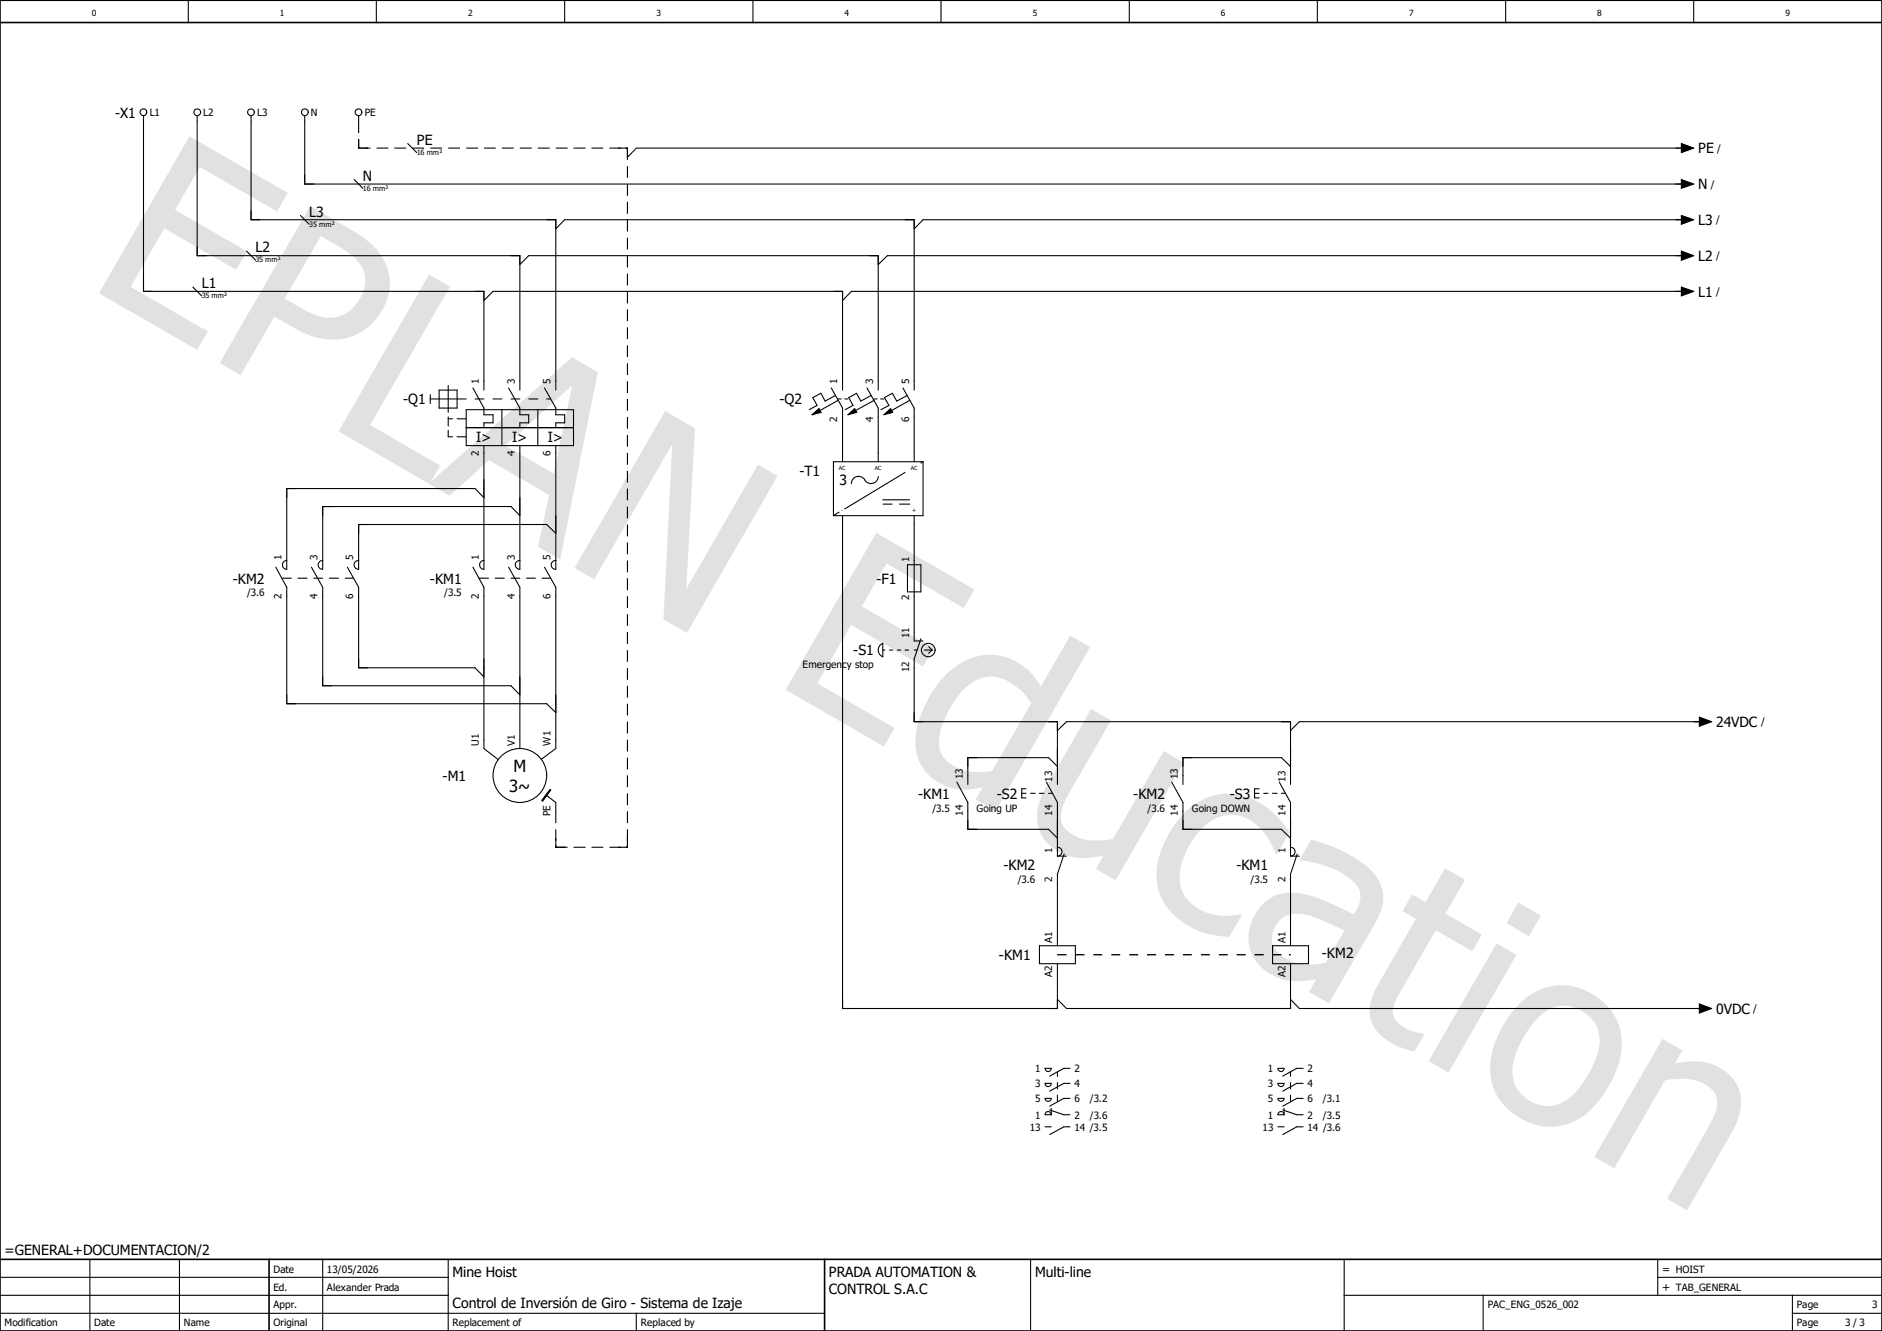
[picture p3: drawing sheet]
<svg xmlns="http://www.w3.org/2000/svg" width="297mm" height="210mm" viewBox="0 0 297 210" stroke-linecap="round" stroke-linejoin="round" font-family="sans-serif">
<path d="M210.1 -.1l-210.1 210.2M0 160.4l70.2 49.6M0 210v.1" fill="none" stroke="#fff" stroke-width=".16"/>
<g fill="none" stroke="#000" stroke-width=".17">
<path d="M29.7 0v3.6M59.4 0v3.6M89.1 0v3.6M118.8 0v3.6M148.5 0v3.6M178.2 0v3.6M207.9 0v3.6M237.6 0v3.6M267.3 0v3.6M14.2 198.7v11.3M28.3 198.7v11.3M50.9 198.7v11.3"/>
<path d="M70.7 198.7v11.3M162.6 198.7v11.3M212.1 198.7v11.3M261.6 198.7v5.7M0 207.2h130.1M0 204.4h70.7M0 201.5h70.7M100.4 207.2v2.8M212.1 204.4h84.9M234.1 204.4v5.6M261.6 201.5h35.4M282.9 207.2h14.1"/>
<path d="M282.9 204.4v5.6"/>
</g>
<path d="M0 3.6h297M0 0h297v210h-297zM0 198.7h297M42.5 198.7v11.3M130.1 198.7v11.3" fill="none" stroke="#000" stroke-width=".25"/>
<path d="M29.9 21.5l15.5 9-1.7 2.9-12.2-7.1-3.9 6.8 11.4 6.6-1.7 2.9-11.4-6.6-5.3 9.3 12.2 7-1.7 2.9-15.5-8.9zM49 32.5l6.2 3.6a12.1 12.1 0 0 1 5.8 5.9 8.4 8.4 0 0 1-2.2 8.9 9.4 9.4 0 0 1-11.2 1.4l-4.3-2.3-5.3 9.2-3.3-1.9zM50.6 37.3l-5.7 9.8 2.3 1.3a8.8 8.8 0 0 0 5.6 1.7 6.1 6.1 0 0 0 4.7-6.9 7.2 7.2 0 0 0-3.6-4.1zM67.7 43.3l3.3 1.9-12.6 21.9 11.1 6.3-1.7 3-14.4-8.3zM67.6 76.3l22.7-19.9 4 2.3-5.9 29.6-3.5-2 1.8-8.2-9.5-5.5-6.2 5.6zM79.7 70.3l7.7 4.4 2.9-13.9zM105 64.9l4.7 2.7-1.4 25.3 11.3-19.6 3.1 1.8-14.3 24.8-3.7-2.2 1.4-27.6-12.3 21.3-3.1-1.8zM138.3 84.1l15.5 8.9-1.7 2.9-12.2-7-3.9 6.8 11.3 6.5-1.6 2.9-11.4-6.5-5.3 9.2 12.2 7.1-1.7 2.9-15.5-9zM149.4 106.4a9.3 9.3 0 0 1 9.9-2.5 9.8 9.8 0 0 1 5 4.4l4.6-8 3.1 1.8-14.9 25.9-3.1-1.8 1.1-1.9a8.7 8.7 0 0 1-9.1-2.7 8.4 8.4 0 0 1-1-8 18.7 18.7 0 0 1 4.4-7.2zM152.1 108.8a14 14 0 0 0-3.9 8.4 4.8 4.8 0 0 0 4.1 4.4 10.4 10.4 0 0 0 4.3 0l6.2-10.7a9.3 9.3 0 0 0-5.7-4.1 5.9 5.9 0 0 0-5 2zM172.2 111.9l3.1 1.8-6.4 11.1a8.6 8.6 0 0 0-1.5 4.4 4 4 0 0 0 3 3 10.8 10.8 0 0 0 5.2 .2l8.1-13.9 3.1 1.8-10.7 18.6-3.2-1.8 1.2-2.1a9.5 9.5 0 0 1-7.1-.7 6.3 6.3 0 0 1-2.9-8l1.1-2.4zM186.7 128.5a9.4 9.4 0 0 1 12.7-1.5 14.8 14.8 0 0 1 4.1 4.3l-2 3.5-.2-.1a9.9 9.9 0 0 0-4.8-5.7 6.1 6.1 0 0 0-7.2 2.1 12 12 0 0 0-3.1 7.5 6.1 6.1 0 0 0 5.1 5.7 10.3 10.3 0 0 0 4.5 0l.2 .1-2 3.5a12.3 12.3 0 0 1-10.6-6 10 10 0 0 1 .4-9.1l1.6-2.7zM201.9 145.2a3.6 3.6 0 0 0-.3 5 7.5 7.5 0 0 0 7.1 1.8l.5-.1 3-5.1-2.4-1.1a10.6 10.6 0 0 0-6-1.5 3.1 3.1 0 0 0-1.9 1zM206.9 132.5a20.8 20.8 0 0 1 9.9 5.3 6 6 0 0 1 .6 7.3l-7.7 13.2-3.1-1.8 1.1-2a10 10 0 0 1-7.9-1.2 6.7 6.7 0 0 1-1.1-9.9 6.4 6.4 0 0 1 7-2.3 36.2 36.2 0 0 1 7.9 3.2 4.3 4.3 0 0 0 .9-3.8 7.3 7.3 0 0 0-3.8-3.3 22.3 22.3 0 0 0-5.6-1.5zM222.9 141.1l2.1 1.2 3.1-5.3 3.1 1.8-3.1 5.4 5.8 3.3-1.5 2.6-5.8-3.3-5.1 8.9a10.4 10.4 0 0 0-1.7 3.8 2.96 2.96 0 0 0 2 2.7 7.7 7.7 0 0 0 2.8 .9l.2 .1-1.6 2.8-1.2-.4a9.5 9.5 0 0 1-5.2-3.6 5.6 5.6 0 0 1-.1-5.2l.8-1.5 6-10.3-2.2-1.3zM236.2 148.8l3.1 1.8-10.7 18.6-3.1-1.8zM239.6 142.4l3.6 2.1-1.9 3.2-3.6-2zM239.5 158.6a9.2 9.2 0 0 1 13.2-.7 9.2 9.2 0 0 1 2.5 10.8 15.8 15.8 0 0 1-6.3 8 9 9 0 0 1-9.8-.8 9 9 0 0 1-3.4-10.6 18.1 18.1 0 0 1 3.8-6.7zM242.6 160.7a15.1 15.1 0 0 0-3.9 7.7 5.6 5.6 0 0 0 3.4 5.6 5.6 5.6 0 0 0 6.4-1.5 15.5 15.5 0 0 0 3.9-7.7 5.6 5.6 0 0 0-6.9-5.9 6.3 6.3 0 0 0-2.9 1.8zM262.4 163.9l3.1 1.9-1.2 2a9.5 9.5 0 0 1 7.8 1.1 6.2 6.2 0 0 1 2.2 7.5l-1.1 2.5-7 12.1-3.1-1.9 6.1-10.5a11.7 11.7 0 0 0 1.8-4.5 3.6 3.6 0 0 0-2.5-3.3 9.8 9.8 0 0 0-5.7-.3l-8 13.8-3.2-1.8z" fill="#e1e1e1"/>
<g fill="none" stroke="#000" stroke-width=".17">
<path d="M22.6 18.2v27.8h53.8v15.6M31.1 18.2v22.1h50.9v21.3M39.6 18.2v16.5h48.1v26.9M48.1 18.2v10.8h217.8M56.6 18.2v.9M38.9 39.6l1.4 1.5M47.4 34l1.4 1.4M55.9 28.3l1.4 1.4M64.3 22.6l1.5 1.5M87.7 36.1l1.4-1.4h55.2v26.9M100.4 23.4h165.5M265.3 28.3l2 .7-2 .7z"/>
<path d="M265.3 22.6l2 .8-2 .7zM265.3 34l2 .7-2 .7zM265.3 39.6l2 .7-2 .8zM265.9 34.7h-120.2l-1.4 1.4M30.4 45.3l1.4 1.4M76.4 47.4l1.4-1.4h55.2v15.6M82 41.7l1.4-1.4h55.2v21.3M265.3 45.3l2 .7-2 .7zM265.9 46h-131.5l-1.4 1.4M265.9 40.3h-125.9l-1.4 1.4M67.9 62.9h5.7M67.9 62.3v1.4"/>
<path d="M69.3 61.6h2.8v2.8h-2.8zM70.7 66.1h.7M70.7 67.9v1h.7M70.7 60.8v4.3M70.7 65.8v1.4M72.1 66.1h1.5M72.1 68.9h1.5M73.6 64.6h16.9v5.7h-16.9zM73.6 67.5h16.9M74.6 61.2l1.8 3.2v1h1.4v1.3h-1.4v.8M75 62.9h1.4M76.4 70.3v19.5a.7 .7 0 0 1-.7-.7 .7 .7 0 0 1 .7-.7"/>
<path d="M76.4 78.5l-1.4-1.4h-29.7v12.7a.7 .7 0 0 1-.7-.7 .7 .7 0 0 1 .7-.7M77.8 62.9h1.4M79.2 64.6v5.7M80.3 61.2l1.7 3.2v1h1.4v1.3h-1.4v.8M80.6 62.9h1.4M82 70.3v19.5a.7 .7 0 0 1-.7-.7 .7 .7 0 0 1 .7-.7M83.4 62.9h1.5M84.9 64.6v5.7M85.9 61.2l1.8 3.2v1h1.4v1.3h-1.4v.8M86.3 62.9h.6M87.7 70.3v19.5a.7 .7 0 0 1-.7-.7 .7 .7 0 0 1 .7-.7M128.1 65.4l1.1-.9 .4 .6z"/>
<path d="M131.2 61.2l1.8 3.2v8.5M131.9 62.4l-1.7 .9-.7-1.2-1.2 .6 .6 1.3-1.2 .6M132.2 62.9h.6M132.3 63.2l-2.9 1.6M133.3 62.9h.5M133.8 65.4l1.1-.9 .3 .6zM136.8 61.2l1.8 3.2v8.5M137.5 62.4l-1.7 .9-.6-1.2-1.3 .6 .7 1.3-1.2 .6M137.9 62.9h.5M138 63.2l-3 1.6M138.6 75.2a1.14 1.14 0 0 1-.9 1.1 1.14 1.14 0 0 1-1.2-.6 1.13 1.13 0 0 0-1.3-.5 1.13 1.13 0 0 0-.8 1.1M139 62.9h.5"/>
<path d="M139.3 78.9h4.3M139.3 79.5h1.5M139.5 65.4l1-.9 .4 .6zM142 79.5h1.6M142.5 61.2l1.8 3.2v8.5M142.8 74.5l-9.5 5.8M143.2 62.4l-1.7 .9-.7-1.2-1.2 .6 .7 1.3-1.3 .6M143.6 63.2l-2.9 1.6M145.7 72.9v8.5h-14.2M145.7 72.9h-14.2v8.5M145.7 72.9l-.4 .2M43.5 89.5l1.8 3.2v18.3h41l1.4 1.4"/>
<path d="M44.5 91.2h1.5M47 91.2h1.5M49.1 89.5l1.8 3.2v15.5h29.7l1.4 1.4M49.5 91.2h1.4M52 91.2h1.4M54.5 91.2h1.3M54.8 89.5l1.8 3.2v12.7h18.4l1.4 1.4M74.6 89.5l1.8 3.2v25.4l2.2 1.7M75.6 91.2h1.5M78.1 91.2h1.5M80.3 89.5l1.7 3.2v25.4M80.6 91.2h1.4"/>
<path d="M82 81.4l-1.4-1.5h-29.7v9.9a.7 .7 0 0 1-.7-.7 .7 .7 0 0 1 .7-.7M83.1 91.2h1.4M85.6 91.2h1.3M85.9 89.5l1.8 3.2v25.4l-2.3 1.7M87.7 84.2l-1.4-1.4h-29.7v7a.7 .7 0 0 1-.7-.7 .7 .7 0 0 1 .7-.7M132.4 80.8l-.9 .6M133 81.4v77.7h33.9v-7M143.2 89.1h2.1v4.3h-2.1zM144.3 81.4v19.7h1.4M139 101.7l.3-.2v2.1a1.15 1.15 0 0 1-.3-1.9zM139.3 102.6h.4M140.4 102.6h.5"/>
<path d="M141.6 102.6h.6M142.8 102.6h.6M144.3 102.6h.4M145.3 100.8l-1 3.2v9.9h22.6v9.9M145.9 102.6h1.2M146.6 102l.5 .6M147.1 102.6l-.5 .5M166.9 115.3l1.4-1.4h35.4v9.9M268.2 113.2l1.9 .7-1.9 .7zM268.7 113.9h-63.6l-1.4 1.4M86.1 125.4l1.6 1.2v1.4M86.8 124.6l.1 .1-1.3 1.7-.1-.1z"/>
<path d="M151 123.4l1.7 3.2v4.3h12.8l1.4 1.3M161.2 125.2h.7M161.9 124.5h-.7v1.4h.7M162.6 125.2h.8M164 125.2h.8M165.1 123.4l1.8 3.2v8.5M165.5 125.2h.6M166.9 120.9l-1.4-1.4h-12.8v4.3M166.9 135.1h1.4M166.9 133.7a.7 .7 0 0 1 .7 .7 .7 .7 0 0 1-.7 .7M167.9 134.7l-1 3.2v11.3M184.9 123.4l1.8 3.2v4.3h15.5l1.5 1.3"/>
<path d="M198 125.2h.7M198.7 124.5h-.7v1.4h.7M199.4 125.2h.7M200.8 125.2h.7M201.9 123.4l1.8 3.2v8.5M202.2 125.2h.7M203.7 120.9l-1.5-1.4h-15.5v4.3M203.7 135.1h1.4M203.7 133.7a.7 .7 0 0 1 .7 .7 .7 .7 0 0 1-.7 .7M204.7 134.7l-1 3.2v11.3M164 149.2h5.7v2.9h-5.7zM200.8 149.2h5.7v2.9h-5.7z"/>
<path d="M203.7 152.1v7h-35.4l-1.4-1.4M203.7 157.7l1.4 1.4h63.6M268.2 158.4l1.9 .7-1.9 .8zM164.9 173.3h1a.49 .49 0 0 1-.5 .5 .49 .49 0 0 1-.5-.5zM164.9 170.9h1a.49 .49 0 0 1-.5 .6 .49 .49 0 0 1-.5-.6zM164.9 168.6h1a.49 .49 0 0 1-.5 .5 .49 .49 0 0 1-.5-.5zM164.9 177.8h1M165.2 175.5a.49 .49 0 0 1 .7 .4h-1zM165.7 175.1l2.2 .8h1M165.9 174.9v1M166.9 169.1v.7M166.9 170.8v1"/>
<path d="M166.9 172.8v1M168.9 173.3h-1l-2.2 1.2M168.9 170.9h-1l-2.2 1.3M168.9 168.6h-1l-2.2 1.2M168.9 177.8h-1l-2.2 1.2M201.7 173.3h.9a.49 .49 0 0 1-.4 .5 .49 .49 0 0 1-.5-.5zM201.7 170.9h.9a.49 .49 0 0 1-.4 .6 .49 .49 0 0 1-.5-.6zM201.7 168.6h.9a.49 .49 0 0 1-.4 .5 .49 .49 0 0 1-.5-.5zM201.7 177.8h.9M201.7 175.6a.49 .49 0 0 1 .6-.2 .49 .49 0 0 1 .3 .5h-.9zM202.4 175.1l2.2 .8h1.1M202.6 174.9v1"/>
<path d="M203.7 169.1v.7M203.7 170.8v1M203.7 172.8v1M205.7 173.3h-1.1l-2.2 1.2M205.7 170.9h-1.1l-2.2 1.3M205.7 168.6h-1.1l-2.2 1.2M205.7 177.8h-1.1l-2.2 1.2"/>
<circle cx="22.6" cy="17.7" r=".53"/>
<circle cx="31.1" cy="17.7" r=".54"/>
<circle cx="39.6" cy="17.7" r=".53"/>
<circle cx="48.1" cy="17.7" r=".54"/>
<circle cx="56.6" cy="17.7" r=".53"/>
<circle cx="146.5" cy="102.6" r="1.06"/>
<circle cx="82" cy="122.4" r="4.2"/>
</g>
<g fill="#000">
<path d="M56.5 23.1h.2l-.1 .4zM56.6 21.8l.1 .2v1.4l-.1 .1-.1-.1zM56.6 23.3h1.4l.1 .1-.1 .1h-1.4l-.1-.1zM57.7 23.3l.4 .1-.4 .1zM97.6 23.3h1.4l.1 .1-.1 .1h-1.4l-.1-.1zM98.8 23.3l.3 .1-.3 .1zM99 23.3l.1 .1v1.4h-.1h-.1v-1.4zM98.9 24.5h.2l-.1 .3zM99.1 24.5l.2 .1-.4 .2zM100.4 23.3l.1 .1-1.3 1.4-.1-.2zM265.3 28.3l2 .7-2 .7zM265.3 34l2 .7-2 .7z"/>
<path d="M265.3 39.6l2 .7-2 .8zM265.3 22.6l2 .8-2 .7zM265.3 45.3l2 .7-2 .7zM128.1 65.4l1.1-.9 .4 .6zM133.8 65.4l1.1-.9 .3 .6zM139.5 65.4l1-.9 .4 .6zM268.2 113.2l1.9 .7-1.9 .7zM86.8 124.6l.1 .1-1.3 1.7-.1-.1zM87.6 133.4h.2l-.1 .4zM87.7 132.2h.1v1.5l-.1 .1-.1-.1v-1.5zM87.7 133.6h1.4l.1 .1-.1 .1h-1.4l-.1-.1zM88.9 133.6l.3 .1-.3 .1z"/>
<path d="M97.6 133.6h1.4l.1 .1-.1 .1h-1.4l-.1-.1zM98.8 133.6l.3 .1-.3 .1zM98.9 133.4h.2l-.1 .4zM99 132.2h.1v1.5l-.1 .1-.1-.1v-1.5zM203.4 150.5l.4 .1-.1 .1h-.3zM268.2 158.4l1.9 .7-1.9 .8z"/>
<path d="M56.5 19.1v1.9h.2v-1.9l-.1-.1zM56.5 22v1.4l.1 .1 .1-.1v-1.4z"/>
<path d="M56.6 23.3l-.1 .1 .1 .1h1.9v-.2zM59.4 23.3v.2h1.9v-.2zM62.2 23.3v.2h1.9v-.2zM65.1 23.3v.2h1.8v-.2zM67.9 23.3v.2h1.9v-.2zM70.7 23.3v.2h1.9v-.2zM73.6 23.3v.2h1.8v-.2zM76.4 23.3v.2h1.8v-.2zM79.2 23.3v.2h1.9v-.2zM82 23.3v.2h1.9v-.2zM84.9 23.3v.2h1.8v-.2zM87.7 23.3v.2h1.9v-.2zM90.5 23.3v.2h1.9v-.2zM93.3 23.3v.2h1.9v-.2zM96.2 23.3v.2h1.8v-.2z"/>
<path d="M98.9 23.4v1.8h.2v-1.8l-.1-.1zM98.9 26.2v1.9h.2v-1.9zM98.9 29v1.9h.2v-1.9zM98.9 31.8v1.9h.2v-1.9z"/>
<path d="M98.9 34.7v1.8h.2v-1.8zM98.9 37.5v1.9h.2v-1.9zM98.9 40.3v1.9h.2v-1.9zM98.9 43.2v1.8h.2v-1.8z"/>
<path d="M98.9 46v1.9h.2v-1.9zM98.9 48.8v1.9h.2v-1.9zM98.9 51.6v1.9h.2v-1.9zM98.9 54.5v1.8h.2v-1.8z"/>
<path d="M98.9 57.3v1.9h.2v-1.9zM98.9 60.2v1.8h.2v-1.8zM98.9 62.9v1.9h.2v-1.9zM98.9 65.8v1.8h.2v-1.8z"/>
<path d="M98.9 68.6v1.9h.2v-1.9zM98.9 71.5v1.8h.2v-1.8zM98.9 74.3v1.9h.2v-1.9zM98.9 77.1v1.9h.2v-1.9z"/>
<path d="M98.9 79.9v1.9h.2v-1.9zM98.9 82.8v1.8h.2v-1.8zM98.9 85.6v1.9h.2v-1.9zM98.9 88.4v1.9h.2v-1.9z"/>
<path d="M98.9 91.2v1.9h.2v-1.9zM98.9 94.1v1.8h.2v-1.8zM98.9 96.9v1.9h.2v-1.9zM98.9 99.7v1.9h.2v-1.9z"/>
<path d="M98.9 102.6v1.8h.2v-1.8zM98.9 105.4v1.9h.2v-1.9zM98.9 108.2v1.9h.2v-1.9zM98.9 111v1.9h.2v-1.9zM98.9 113.9v1.8h.2v-1.8zM98.9 116.7v1.9h.2v-1.9zM98.9 119.5v1.9h.2v-1.9zM98.9 122.3v1.9h.2v-1.9zM98.9 125.2v1.8h.2v-1.8zM98.9 128v1.9h.2v-1.9zM98.9 130.9v1.8h.2v-1.8z"/>
<path d="M87.6 128v1.9h.2v-1.9l-.1-.1zM87.6 130.9v1.8h.2v-1.8z"/>
<path d="M87.6 133.7l.1 .1h1.9v-.2h-1.9zM90.5 133.6v.2h1.9v-.2zM93.3 133.6v.2h1.9v-.2zM96.2 133.6v.2h1.8v-.2z"/>
<path d="M166.9 150.5l-.1 .1 .1 .1h1.4v-.2zM169.7 150.5v.2h1.5v-.2zM172.6 150.5v.2h1.3v-.2zM175.4 150.5v.2h1.4v-.2zM178.2 150.5v.2h1.4v-.2zM181 150.5v.2h1.5v-.2zM183.9 150.5v.2h1.4v-.2zM186.7 150.5v.2h1.4v-.2zM189.5 150.5v.2h1.4v-.2zM192.4 150.5v.2h1.4v-.2zM195.2 150.5v.2h1.4v-.2zM198 150.5v.2h1.4v-.2zM200.8 150.5v.2h1.4v-.2z"/>
</g>
<g font-size="2.6">
<text x="80.3" y="125">3~</text>
<text x="81" y="121.8">M</text>
</g>
<g font-size="2.2">
<text x="18.2" y="18.5">-X1</text>
<text x="65.8" y="22.9">PE</text>
<text x="57.3" y="28.5">N</text>
<text x="268" y="29.8">N</text>
<text x="268" y="24.2">PE</text>
<text x="48.8" y="34.2">L3</text>
<text x="268" y="35.5">L3</text>
<text x="40.3" y="39.8">L2</text>
<text x="268" y="41.1">L2</text>
<text x="31.8" y="45.5">L1</text>
<text x="268" y="46.8">L1</text>
<text x="63.6" y="63.8">-Q1</text>
<text x="123" y="63.8">-Q2</text>
<text x="75.1" y="69.7">I&gt;</text>
<text x="80.8" y="69.7">I&gt;</text>
<text x="86.4" y="69.7">I&gt;</text>
<text x="126.2" y="75.1">-T1</text>
<text x="132.5" y="76.6">3</text>
<text x="36.7" y="92.1">-KM2</text>
<text x="67.9" y="92.1">-KM1</text>
<text x="138.3" y="92.1">-F1</text>
<text x="134.7" y="103.4">-S1</text>
<text x="270.8" y="114.7">24VDC</text>
<text x="69.8" y="123.2">-M1</text>
<text x="144.9" y="126">-KM1</text>
<text x="157.3" y="126">-S2</text>
<text x="178.9" y="126">-KM2</text>
<text x="194.1" y="126">-S3</text>
<text x="158.4" y="137.3">-KM2</text>
<text x="195.1" y="137.3">-KM1</text>
<text x="157.6" y="151.5">-KM1</text>
<text x="208.6" y="151.1">-KM2</text>
<text x="270.8" y="160">0VDC</text>
<text x=".7" y="198">=GENERAL+DOCUMENTACION/2</text>
<text x="71.4" y="201.5">Mine Hoist</text>
<text x="130.8" y="201.5">PRADA AUTOMATION &amp;</text>
<text x="163.4" y="201.5">Multi-line</text>
<text x="71.4" y="206.5">Control de Inversión de Giro - Sistema de Izaje</text>
<text x="130.8" y="204.2">CONTROL S.A.C</text>
</g>
<g font-size="1.8">
<text x="262.3" y="203.7">+ TAB_GENERAL</text>
<text x="262.3" y="200.8">= HOIST</text>
</g>
<g font-size="1.6">
<text x="23.6" y="18.3">L1</text>
<text x="32.1" y="18.3">L2</text>
<text x="40.6" y="18.3">L3</text>
<text x="49.1" y="18.3">N</text>
<text x="57.6" y="18.3">PE</text>
<text x="271" y="23.9">/</text>
<text x="270" y="29.6">/</text>
<text x="270.8" y="35.3">/</text>
<text x="270.8" y="40.9">/</text>
<text x="270.8" y="46.6">/</text>
<text x="75.6" y="60.6" transform="rotate(-90 75.6 60.6)">1</text>
<text x="81.2" y="60.6" transform="rotate(-90 81.2 60.6)">3</text>
<text x="86.9" y="60.6" transform="rotate(-90 86.9 60.6)">5</text>
<text x="132.1" y="60.6" transform="rotate(-90 132.1 60.6)">1</text>
<text x="137.8" y="60.6" transform="rotate(-90 137.8 60.6)">3</text>
<text x="143.5" y="60.6" transform="rotate(-90 143.5 60.6)">5</text>
<text x="75.6" y="71.9" transform="rotate(-90 75.6 71.9)">2</text>
<text x="81.2" y="71.9" transform="rotate(-90 81.2 71.9)">4</text>
<text x="86.9" y="71.9" transform="rotate(-90 86.9 71.9)">6</text>
<text x="132.1" y="66.6" transform="rotate(-90 132.1 66.6)">2</text>
<text x="137.8" y="66.6" transform="rotate(-90 137.8 66.6)">4</text>
<text x="143.5" y="66.6" transform="rotate(-90 143.5 66.6)">6</text>
<text x="44.5" y="88.4" transform="rotate(-90 44.5 88.4)">1</text>
<text x="50.1" y="88.4" transform="rotate(-90 50.1 88.4)">3</text>
<text x="55.8" y="88.4" transform="rotate(-90 55.8 88.4)">5</text>
<text x="75.6" y="88.4" transform="rotate(-90 75.6 88.4)">1</text>
<text x="81.2" y="88.4" transform="rotate(-90 81.2 88.4)">3</text>
<text x="86.9" y="88.4" transform="rotate(-90 86.9 88.4)">5</text>
<text x="143.5" y="88.6" transform="rotate(-90 143.5 88.6)">1</text>
<text x="39" y="94.1">/3.6</text>
<text x="44.5" y="94.4" transform="rotate(-90 44.5 94.4)">2</text>
<text x="50.1" y="94.4" transform="rotate(-90 50.1 94.4)">4</text>
<text x="55.8" y="94.4" transform="rotate(-90 55.8 94.4)">6</text>
<text x="70.1" y="94.1">/3.5</text>
<text x="75.6" y="94.4" transform="rotate(-90 75.6 94.4)">2</text>
<text x="81.2" y="94.4" transform="rotate(-90 81.2 94.4)">4</text>
<text x="86.9" y="94.4" transform="rotate(-90 86.9 94.4)">6</text>
<text x="143.5" y="94.6" transform="rotate(-90 143.5 94.6)">2</text>
<text x="143.5" y="100.7" transform="rotate(-90 143.5 100.7)">11</text>
<text x="126.7" y="105.4">Emergency stop</text>
<text x="143.5" y="106" transform="rotate(-90 143.5 106)">12</text>
<text x="75.6" y="117.6" transform="rotate(-90 75.6 117.6)">U1</text>
<text x="81.2" y="117.6" transform="rotate(-90 81.2 117.6)">V1</text>
<text x="86.9" y="117.6" transform="rotate(-90 86.9 117.6)">W1</text>
<text x="277.9" y="114.5">/</text>
<text x="151.9" y="123" transform="rotate(-90 151.9 123)">13</text>
<text x="166.1" y="123.3" transform="rotate(-90 166.1 123.3)">13</text>
<text x="185.9" y="123" transform="rotate(-90 185.9 123)">13</text>
<text x="202.9" y="123.3" transform="rotate(-90 202.9 123.3)">13</text>
<text x="86.9" y="128.8" transform="rotate(-90 86.9 128.8)">PE</text>
<text x="147.2" y="128.1">/3.5</text>
<text x="151.9" y="128.7" transform="rotate(-90 151.9 128.7)">14</text>
<text x="154.1" y="128.1">Going UP</text>
<text x="166.1" y="128.7" transform="rotate(-90 166.1 128.7)">14</text>
<text x="181.1" y="128.1">/3.6</text>
<text x="185.9" y="128.7" transform="rotate(-90 185.9 128.7)">14</text>
<text x="188.1" y="128.1">Going DOWN</text>
<text x="202.9" y="128.7" transform="rotate(-90 202.9 128.7)">14</text>
<text x="166.1" y="134.6" transform="rotate(-90 166.1 134.6)">1</text>
<text x="202.9" y="134.6" transform="rotate(-90 202.9 134.6)">1</text>
<text x="160.6" y="139.4">/3.6</text>
<text x="166.1" y="139.2" transform="rotate(-90 166.1 139.2)">2</text>
<text x="197.4" y="139.4">/3.5</text>
<text x="202.9" y="139.2" transform="rotate(-90 202.9 139.2)">2</text>
<text x="166.1" y="148.8" transform="rotate(-90 166.1 148.8)">A1</text>
<text x="202.9" y="148.8" transform="rotate(-90 202.9 148.8)">A1</text>
<text x="166.1" y="154.2" transform="rotate(-90 166.1 154.2)">A2</text>
<text x="202.9" y="154.2" transform="rotate(-90 202.9 154.2)">A2</text>
<text x="276.7" y="159.7">/</text>
<text x="163.4" y="169.2">1</text>
<text x="163.4" y="171.5">3</text>
<text x="163.4" y="173.9">5</text>
<text x="169.6" y="169.2">2</text>
<text x="169.6" y="171.5">4</text>
<text x="169.6" y="173.9">6</text>
<text x="172" y="173.9">/3.2</text>
<text x="200.1" y="169.2">1</text>
<text x="200.1" y="171.5">3</text>
<text x="200.1" y="173.9">5</text>
<text x="206.3" y="169.2">2</text>
<text x="206.3" y="171.5">4</text>
<text x="206.3" y="173.9">6</text>
<text x="208.8" y="173.9">/3.1</text>
<text x="162.5" y="178.4">13</text>
<text x="163.4" y="176.5">1</text>
<text x="169.6" y="176.5">2</text>
<text x="169.6" y="178.4">14 /3.5</text>
<text x="172" y="176.5">/3.6</text>
<text x="199.3" y="178.4">13</text>
<text x="200.1" y="176.5">1</text>
<text x="206.3" y="176.5">2</text>
<text x="206.3" y="178.4">14 /3.6</text>
<text x="208.8" y="176.5">/3.5</text>
<text x="43.1" y="203.7">Ed.</text>
<text x="43.1" y="200.8">Date</text>
<text x="51.6" y="203.7">Alexander Prada</text>
<text x="51.6" y="200.8">13/05/2026</text>
<text x=".7" y="209.3">Modification</text>
<text x="14.9" y="209.3">Date</text>
<text x="29" y="209.3">Name</text>
<text x="43.1" y="209.3">Original</text>
<text x="43.1" y="206.5">Appr.</text>
<text x="71.4" y="209.3">Replacement of</text>
<text x="101.1" y="209.3">Replaced by</text>
<text x="234.8" y="206.5">PAC_ENG_0526_002</text>
<text x="283.5" y="206.5">Page</text>
<text x="283.5" y="209.3">Page</text>
<text x="291.2" y="209.3">3 / 3</text>
<text x="295.4" y="206.5">3</text>
</g>
<g font-size="1.3">
<text x="14.5" y="2.5">0</text>
<text x="44.2" y="2.5">1</text>
<text x="73.9" y="2.5">2</text>
<text x="103.6" y="2.5">3</text>
<text x="133.3" y="2.5">4</text>
<text x="163" y="2.5">5</text>
<text x="192.7" y="2.5">6</text>
<text x="222.4" y="2.5">7</text>
<text x="252.1" y="2.5">8</text>
<text x="281.8" y="2.5">9</text>
</g>
<g font-size="1.2">
<text x="65.8" y="24.4">16 mm²</text>
<text x="48.8" y="35.8">35 mm²</text>
<text x="57.3" y="30.1">16 mm²</text>
<text x="40.3" y="41.4">35 mm²</text>
<text x="31.8" y="47.1">35 mm²</text>
</g>
<g font-size=".9">
<text x="132.4" y="74.1">AC</text>
<text x="138" y="74.1">AC</text>
<text x="143.7" y="74.1">AC</text>
<text x="132.8" y="80.8">-</text>
<text x="143.9" y="80.8">+</text>
</g>
</svg>
